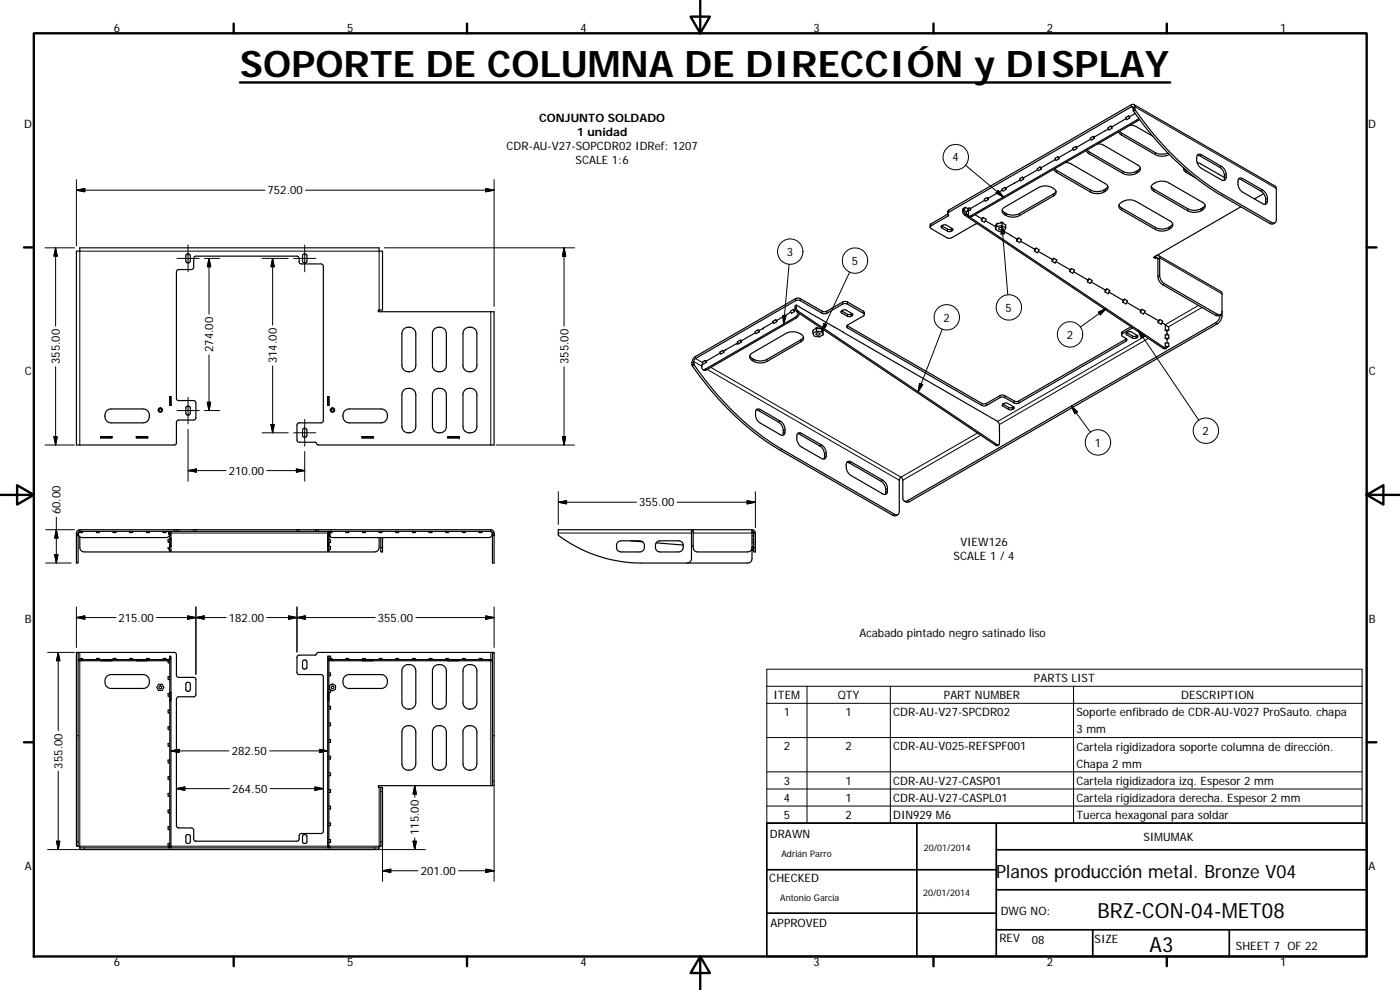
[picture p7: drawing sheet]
<svg xmlns="http://www.w3.org/2000/svg" width="420mm" height="297mm" viewBox="0 0 420 297" stroke-linecap="round" stroke-linejoin="round" font-family="sans-serif">
<g fill="none" stroke="#000" stroke-width=".36">
<path d="M331.7 39.2h.1M331.7 39.2l-3.3 1.9M332.6 38.7l-.9 .5M333.3 37.8l-.8 .6 .3 .6 .9-.5M333.3 37.8l.4 .3M333.3 37.8l.4 .7M333.7 38.1v.4M335.8 39.5l.3 .7 .5 .3 10.1 5.9a4.3 4.3 0 0 0 4.2-.1M336 39.4l10.7 6.4a4.4 4.4 0 0 0 3.8 .1M337.9 35.6l-4.2 2.5M338.7 34.8l-.9 .5 .3 .6 .9-.5M338.7 34.8l.3 .2"/>
<path d="M338.7 34.8l.3 .6M339 35v.4M339.2 37.5l1.8 .5 4.9 2.9M340.3 31.4l42.6 24.5 .1 .6v9.4a.88 .88 0 0 1-.4 .9 .88 .88 0 0 1-1-.1l-14.5-8.3a84.9 84.9 0 0 1-26.5-25.7v-.7a.65 .65 0 0 0-.3-.6 .65 .65 0 0 0-.8 0l-54.8 31.7-.3 .3v.7M340.7 34l-1.7 1M341.7 35.5l-50.4 29.2-.5 .2-.4-.3M342 35.9l-50.3 29a.84 .84 0 0 1-1.2-.2l-.6-.8v-.4M296.2 59.3l-.9 .5 .4 .6 .9-.5M296.2 59.3l.4 .2M296.2 59.3l.4 .6M296.6 59.5v.4M300.8 57l-4.2 2.5"/>
<path d="M301.6 56.2l-.9 .5 .3 .6 .9-.5M301.6 56.2l.3 .2v.4M301.6 56.2l.3 .6M304.5 54.9l-2.6 1.5M304.5 54.9h.1M306.1 54l-1.6 .9M306.8 53.1l-.8 .6 .3 .6 .9-.5M306.8 53.1l.4 .3M306.8 53.1l.4 .7M307.2 53.4v.4M311.4 50.9l-4.2 2.5M312.1 50.1l-.9 .5 .4 .6 .9-.5"/>
<path d="M312.1 50.1l.4 .2M312.1 50.1l.4 .6M312.5 50.3v.4M316.5 50.7l10.8 6.3a4 4 0 0 0 5.2-1.1M316.7 47.9l-4.2 2.4M316.9 57.4l-.8 .8-10.1 5.9a4.1 4.1 0 0 1-5.2-1.1M317.4 47l-.8 .5 .3 .7 .9-.6M317.4 47l.4 .2M317.4 47l.4 .6M317.8 47.2v.4M319.8 48.7l1.5 .4 10.4 6a1.2 1.2 0 0 1 .8 1.1 1.2 1.2 0 0 1-.8 1.2 4.4 4.4 0 0 1-4.4 .2l-10.2-5.8-.6-.6-.2-.4M322 44.8l-4.2 2.4"/>
<path d="M322.8 44l-.9 .5 .3 .6 .9-.5M322.8 44l.3 .2M322.8 44l.3 .6M323.1 44.2v.4M326.3 45l10.7 6.4a4.1 4.1 0 0 0 5.2-1.1M327.4 41.7l-4.3 2.5M328.1 40.9l.3 .2M328.1 40.9l-.9 .5 .3 .6 .9-.5M328.1 40.9l.3 .6M328.4 41.1v.4M329.5 43.1l1.5 .4 10.4 6a1.2 1.2 0 0 1 .9 1.1 1.2 1.2 0 0 1-.9 1.2 4.4 4.4 0 0 1-4.4 .2l-10.2-5.9-.6-.5-.2-.5M345.5 55.9l.8 .9 10.2 5.8a4 4 0 0 0 5.1-1.1"/>
<path d="M345.8 55.4a4.3 4.3 0 0 1 4.9-.6l10.2 5.9a1.21 1.21 0 0 1 .8 1.1 1.21 1.21 0 0 1-.8 1.2 4.3 4.3 0 0 1-4.4 .2l-10.2-5.8a1.2 1.2 0 0 1-.5-2zM355.2 50.4l.4 1 3.1 1.9M355.3 50.5l.9 .8M359.3 48.8l.9 .3 7.3 4.2M359.3 46.6l.7 .1 6.1 3.5a3.3 3.3 0 0 1 1.2 4M359.5 46.4l.6-.2 .5 .2 6 3.5a3.1 3.1 0 0 1 1.1 4.1l-.9 .1-6.2-3.6a3.2 3.2 0 0 1-1.1-4.1zM371.7 53.7l.7 .2 6 3.4a3.3 3.3 0 0 1 1.3 4M371.8 53.5l.7-.1 .4 .2 6.1 3.4a3.3 3.3 0 0 1 1.2 4l-.5 .3-.5-.1-6.3-3.5a3.3 3.3 0 0 1-1.1-4.2zM379.2 58.1l-2.7 1.6M22.9 75.4h.1a.62 .62 0 0 0 .8-.1 .62 .62 0 0 0 .1-.7v-.2l89.9 .1a.61 .61 0 0 0 0 .7 .61 .61 0 0 0 .8 .2h.2v17.6h-1.3v.5h34.8v40h-52.7l-.5-.2-.5-.6-5.2-.1-.3-.6v-4.5l.3-.6h7l.4-.2 .2-.5-.1-46.7-.5-.3-6.3-.1-.3-.4-.1-1.5-.6-.3h-30.3l-.6 .5-.1 2.8-.3 .6-4.3 .1-.6 .6 .1 38.2 .3 .4 .3 .1h4.5l.5 .2 .2 .5-.1 4.8-.6 .3h-4.5l-.5 .2-.2 .5v6.2l-.4 .6h-29.6zM55.9 76.4a.73 .73 0 0 1 1.2 .3v1.7a.68 .68 0 0 1-.6 .5 .68 .68 0 0 1-.7-.5zM90.9 76.4a.71 .71 0 0 1 1.2 .3v1.7a.67 .67 0 0 1-.7 .5 .67 .67 0 0 1-.6-.5z"/>
<path d="M282.6 67.8l1.9 1.1h.8l.5-.3M282.6 67.8l-.2 .2 .1 .3 1.9 1.1a1.13 1.13 0 0 0 1.6-.6l-.2-.2M282.6 67.8l.7-.4 .6 .1 1.9 1.1M284.4 64.2l-5.1 3-.2 1M289.3 62.5v1l.6 .9 59.7 40h.4l.2-.2M289.3 62.5l-.4 .2v.9l.6 1 59.6 39.9 .5 .2 .4-.3M289.8 62.2l.8 .5M289.8 62.2l-.5 .9 .6 .4M289.8 62.2l-.5 .3M289.9 63.5l.7-.1v1.4l-.2-.2M290.2 64.3l.2 .3M290.4 63.2h.1"/>
<path d="M290.5 62.9l-.2 .5M290.9 62.4l-.3 .1-.2 .9M290.9 62.4l.4 .1M290.9 62.4l.4 .6M291.3 63l-.8 .4M291.3 62.5v.5M292.6 64.4l1.9 1.2M294.5 65.6v.6M295.1 65.3l.9 .5-.6 .9-.9-.5M295.1 65.3l-.6 .9M295.1 65.3l-.6 .3M295.5 60.1l-4.2 2.4"/>
<path d="M295.7 66.2l3.1 1.8M298.9 67.6v.1M298.9 67.6l-.1 1.2M299.2 67.9l-.4 .9 1.1 .7 1.5-.3 .4-.9M299.2 67.1l-.3 .6v-.1M299.2 67.1v.8M299.7 68.5a.63 .63 0 0 1 .7-.3 .63 .63 0 0 1 .5 .5 .65 .65 0 0 1-.7 .2 .65 .65 0 0 1-.5-.4zM300.7 67.7l1.1 .6M300.7 66.7l-1.5 .4M300.7 66.7v1M300.7 67.7l-1.5 .2M300.7 66.7l1.1 .8v.8"/>
<path d="M301 69.3l-.3 .4-.5-.3M301.1 69.3l2.3 1.4M301.1 62.5l10.6-6.2a4.2 4.2 0 0 1 5.2 1v.7l-.5 .7-10.4 6a3.9 3.9 0 0 1-5.3-1.3zM303.4 70.6l1.7 1.1M305.1 71.7v.6M305.7 71.4l.9 .5-.6 .9-.9-.5M305.7 71.4l-.6 .9M305.7 71.4l-.6 .3M306.3 72.4l4.2 2.3M310.5 74.7v.7M311 74.4l-.5 1M311 74.4l-.5 .3"/>
<path d="M311 74.4l.9 .6-.5 .9-.9-.5M311.6 75.4l4.2 2.4M315.8 77.8v.6M316.3 77.5l-.5 .9M316.3 77.5l-.5 .3M316.3 77.5l.9 .5-.6 .9-.8-.5M316.9 78.5l4.1 2.4M335.8 61.5l.8 .9 10.1 5.8a4.1 4.1 0 0 0 5.2-1M336.1 61.1a4.3 4.3 0 0 1 4.9-.6l10.1 5.8a1.32 1.32 0 0 1 .9 1.5 1.32 1.32 0 0 1-1.3 1.1 4.3 4.3 0 0 1-4 0l-10.1-5.9a1.19 1.19 0 0 1-.5-1.9zM346.7 76.9v.6M347 76.7a.68 .68 0 0 1 .7 0 .68 .68 0 0 1 .3 .7v5.3a3.1 3.1 0 0 0 1.4 2.4l15.9 9.2a.86 .86 0 0 0 1 .1 .86 .86 0 0 0 .4-.9M347.7 76.7l18.7 10.8 .3 .4v6.8a3.1 3.1 0 0 1-1.4 2.5l-92.4 53.3-.6 .2-.9-.4"/>
<path d="M372.4 62l-26.2 15.2 .5 .3 .5-.2 .3 .4v5.3a3.1 3.1 0 0 0 1.4 2.4l15.9 9.2 .9 .2 .6-.4M382.6 66.8l-.7 .4-.8-.1-14.5-8.4a84.5 84.5 0 0 1-26.5-25.7l-.1-.9-.3-.1-55 31.7a.59 .59 0 0 0 0 1l-5.3 3.1-.3 .3 .2 .4 4.9 2.9 .8 .1 7.6-4.2 .7-.2M121.1 98.9a2.13 2.13 0 0 1 2.2-.7 2.13 2.13 0 0 1 1.5 1.9v9.5a2.09 2.09 0 0 1-2.1 1.9 2.09 2.09 0 0 1-2.1-1.9v-9.5zM130.2 98.9a2.14 2.14 0 0 1 2.3-.7 2.14 2.14 0 0 1 1.5 1.9v9.5a2.09 2.09 0 0 1-2.1 1.9 2.09 2.09 0 0 1-2.1-1.9v-9.5zM139.4 98.9a2.13 2.13 0 0 1 2.3-.7 2.13 2.13 0 0 1 1.4 1.9v9.5a2.09 2.09 0 0 1-2.1 1.9 2.09 2.09 0 0 1-2.1-1.9v-9.5zM226.7 99.8l-4.2 2.5M227.4 99l-.8 .5 .3 .6 .9-.5M227.4 99l.4 .2M227.4 99l.4 .6M227.8 99.2v.4M229.1 98.5l-1.3 .7M232 96.7l-3 1.8"/>
<path d="M232.8 95.9l-.9 .5 .3 .6 .9-.5M232.8 95.9l.3 .2M232.8 95.9l.3 .6M233.1 96.1v.4M237.4 93.7l-4.3 2.4M238.1 92.9l-.9 .5 .3 .6 .9-.5M238.1 92.9l.3 .2M238.1 92.9l.3 .6M238.4 93.1v.4M238.7 92.9l-.3 .2M239 91.5l-.4 .2v.9l.6 1 59.6 40 .6 .1M239 91.5v1.1l.6 .8 59.7 40.1 .6-.1v-1.2"/>
<path d="M239 91.5l11.4 6.7M239.3 93.6v.1M239.6 93.9l-1 1.3-26.9 15.6a.82 .82 0 0 1-1-.3 .82 .82 0 0 1 0-1M240 94.1l-1 1.3-27 15.6-.6 .1-.5-.3M245.1 99.3l-1.1 .7 .4 .9 1.5 .2 1.1-.6M245.1 98.3l-1.1 .8v.9M245.1 98.3v1M245.1 99.3l1.5 .3M245.1 98.3l1.5 .4M246.6 98.7v.9M246.6 99.6l.4 .9M246.6 98.7l.3 .5"/>
<path d="M246.9 99.2l.1 1.3M246.9 99.2v.1M250.4 98.1l2.7 1.6M250.4 98.1v.1M252.6 93.3l.6-.3h.6l1.9 1.1M252.6 93.3l1.9 1.1h.6l.6-.3M252.6 93.3l-.2 .2v.3l1.9 1.1a1.03 1.03 0 0 0 1.6-.7l-.2-.1M253.1 99.7l46.1 26.6 .7 .9v2M254.2 97.7l41 23.5 .9-.2 4.6-2.5 .8 .2 3 1.7h1.1l32.5-18.8M259.4 94.4v-.7l-.3-.3-5.2-2.9-1 .1-4.9 2.9h-.7l-7.1-3.9-1-.1-30.5 17.5a2.39 2.39 0 0 0-.9 2.8 86.9 86.9 0 0 0 26.4 25.3l33.7 19.5 .7 .2 .9-.4M321 80.9v.6M321.6 80.6l.9 .5-.6 .9-.9-.5"/>
<path d="M321.6 80.6l-.6 .9M321.6 80.6l-.6 .3M322.2 81.5l4.2 2.4M326.4 83.9v.7M326.9 83.6l-.5 1M326.9 83.6l-.5 .3M326.9 83.6l.9 .5-.6 1-.8-.5M327.5 84.6l4.2 2.4M331.7 87v.6M332.2 86.7l.9 .5-.5 .9-.9-.5M332.2 86.7l-.5 .9M332.2 86.7l-.5 .3"/>
<path d="M332.8 87.7l4.2 2.4M337 90.1v.6M337.5 89.8l.9 .5-.5 .9-.9-.5M337.5 89.8l-.5 .9M337.5 89.8l-.5 .3M338.1 99.8l2.1 1.1 1.1-.3M338.1 99.8l-.2 .2 .1 .3 1.9 1.2a1.13 1.13 0 0 0 1.6-.7l-.2-.2M338.1 99.8l1.1-.3 2.1 1.1M338.1 90.7l4.2 2.4M339.4 98l-2.6 1.6-.2 .9M342.3 93.1v.6M342.8 92.8l.9 .5-.6 1-.8-.6"/>
<path d="M342.8 92.8l-.5 .9M342.8 92.8l-.5 .3M343.4 93.8l4.2 2.4M347.6 96.2v.6M348.1 95.9l.9 .5-.5 .9-.9-.5M348.1 95.9l-.5 .9M348.1 95.9l-.5 .3M348.7 96.8l1 .6M349.7 97.4l1.1 .8v.8M349.7 97.4v1.6M349.7 99h1.1M349.7 99l.5 .3"/>
<path d="M350.2 99.3v.9M350.8 99l-.6 .3M366.2 94.5a3.1 3.1 0 0 1-1.4 2.3l-92.4 53.4a.86 .86 0 0 1-1 .1 .86 .86 0 0 1-.5-.9v-5.6a.48 .48 0 0 0-.5-.6 .48 .48 0 0 0-.5 .6v9.7a.86 .86 0 0 1-.4 .9 .86 .86 0 0 1-1-.1l-33.8-19.5a84.2 84.2 0 0 1-26.5-25.7l.1-1 .4-.5 30.1-17.4 .6-.2 .8 .2 6.5 3.8 .6 .1 .8-.1 4.8-2.8 1-.1 5.5 3.2-.1 .4-5 2.9-.2 .4 .2 .4 40.3 23.2 1.3 .1 4.8-2.6 .8 .2 3 1.7 .7 .1 32.7-18.7 .3-.7-1.4-.9-.2-.5 3.3-1.9M50.9 119h.4v2.6h-.4zM51 119h.3v2.5l-.3 .1zM98.3 119h.4v2.6h-.4zM98.7 119v2.6M121.1 117.2a2.14 2.14 0 0 1 2.2-.6 2.14 2.14 0 0 1 1.5 1.8v9.6a2.1 2.1 0 0 1-2.1 1.9 2.1 2.1 0 0 1-2.1-1.9v-9.6zM130.4 117a2.12 2.12 0 0 1 2.2-.4 2.12 2.12 0 0 1 1.4 1.8v9.6a2.1 2.1 0 0 1-2.1 1.9 2.1 2.1 0 0 1-2.1-1.9v-9.6l.2-.9zM139.6 117a2.12 2.12 0 0 1 2.2-.4 2.12 2.12 0 0 1 1.3 1.8v9.6a2.1 2.1 0 0 1-2.1 1.9 2.1 2.1 0 0 1-2.1-1.9v-9.6l.2-.6zM211.5 108.2l-.5 .3-.3 1M211.5 108.2l.4 .2"/>
<path d="M211.5 108.2l.4 .6M211.9 108.8l-1.2 .7M211.9 108.4v.4M216.1 105.9l-4.2 2.5M216.9 105.1l-.9 .5 .3 .6 .9-.5M216.9 105.1l.3 .2M216.9 105.1l.3 .6M217.2 105.3v.4M217.7 105.1l-.5 .2M217.7 105v.1M221.5 102.9l-3.8 2.2M222.2 102l.3 .3"/>
<path d="M222.2 102l-.9 .6 .3 .6 .9-.5M222.2 102l.3 .7M222.5 102.3v.4M225.3 106.2l10.6-6.2a4.1 4.1 0 0 1 5.2 1.1v.6l-.5 .7-10.4 6a4.1 4.1 0 0 1-5.2-1v-.7zM241.1 101.1l-.7 .9-10.2 5.8a4 4 0 0 1-5.2-1.1M244.9 100.1a.65 .65 0 0 1 .6-.2 .65 .65 0 0 1 .6 .5 .73 .73 0 0 1-1.2-.3zM349.7 103.9v-1h1.1v1M349.7 101.5v-1h1.1v1M349.7 103.9h1.1M349.7 103.9l.5 .3 .6-.3M349.7 101.5h1.1M349.7 101.5l.5 .3 .6-.3"/>
<path d="M350.2 100.1l.1 .4M350.2 100.2h.1M350.3 101.8v1.1M30.2 131h3.4v.4h-3.4zM31.9 123.4l.8-.6 .6-.1h9.7a2.1 2.1 0 0 1 1.8 2.1 2.1 2.1 0 0 1-1.8 2.1h-9.7a2.14 2.14 0 0 1-1.4-3.5zM33.6 131v.4h-3.4v-.4h3.4M40.9 131h3.4M40.9 131h3.4v.4h-3.4zM40.9 131v.4h3.4v-.4M55.9 122.1a.71 .71 0 0 1 1.2 .3v1.6a.68 .68 0 0 1-.6 .5 .68 .68 0 0 1-.7-.5zM91 128.6a.67 .67 0 0 1 1.1 .4v1.7a.68 .68 0 0 1-.7 .5 .68 .68 0 0 1-.6-.5v-1.7zM103.4 123.4l.7-.6 .7-.1h9.6a2.1 2.1 0 0 1 1.9 2.1 2.1 2.1 0 0 1-1.9 2.1h-9.6a2.12 2.12 0 0 1-1.8-1.3 2.12 2.12 0 0 1 .4-2.2z"/>
<path d="M108.7 131h3.3v.4h-3.3zM112 131h-3.3v.4h3.3M134.4 131h3.4M134.4 131h3.4v.4h-3.4zM134.4 131v.4h3.4M226.9 123l6.7 3.6a3.3 3.3 0 0 1 1.3 4M227.1 122.8l.8-.1 6.3 3.6a3.2 3.2 0 0 1 1.1 4.2l-.9 .1-6.2-3.7a3.2 3.2 0 0 1-1.1-4.1zM239.3 130.1l6.7 3.7a3.3 3.3 0 0 1 1.2 4M239.3 130.1l.5-.3 .5 .1 6.3 3.6a3.2 3.2 0 0 1 1 4.1l-.8 .1-6.3-3.6a3.4 3.4 0 0 1-1.2-4zM254.2 138.7l.7 .2 9.5 5.5a3.3 3.3 0 0 1 1.2 4M254.3 138.6l.6-.2 .5 .2 9.5 5.5a3.1 3.1 0 0 1 1 4.2h-.7l-9.8-5.6a3.2 3.2 0 0 1-1.1-4.1zM299.4 133.7h-.3"/>
<path d="M299.8 133.5l-.4 .2M299.9 132.2l.1 .1M299.9 129.2h.1M299.9 129.2l.1 3.1M300 132.3h-.1M301 121.2l1.8 1.1 .5 .1 .9-.3M301 121.2l-.1 .6 1.9 1.1a1.13 1.13 0 0 0 1.6-.7l-.2-.1M301 121.2l1.2-.2 2 1.1M23.9 159.4v.1M24.1 159.4l-.4 .3M24.2 159.4h.1M24.8 159.4v.4h-1.1l.5-.4-.5 .4"/>
<path d="M28.9 159.4v.4h.9v-.4M33.9 159.4v.4h.9v-.4M38.9 159.4v.4h.9v-.4M44 159.4v.4h.8v-.4M48.9 159.4v.4h.9v-.4M50.3 159.4l.3 .1M50.5 159.4v.1M50.6 159.5l.4 .6-.4-.6v.9h.3v.2l-.5 .6-.5 .1h-25.3a1.06 1.06 0 0 1-.9-1.5M50.7 159.6l.2 .4M50.9 159.9h.1M51 160v5.2M51 159.4v.6"/>
<path d="M51.3 159.4v5.8h-.3M52.9 158.9h5.9M52.9 158.9v.5h-29M52.9 158.9h-29a1.24 1.24 0 0 0-1 1.7v8.3h.5v-9l.5-.5M52.9 159.4h5.9M58.8 159.4h30.3M58.8 158.9v.5M58.8 158.9h30.3M89.1 158.9h58.2a1.21 1.21 0 0 1 1 1.7v8.3h-.5v-9l-.4-.5h-58.3M89.1 158.9v.5M98.4 159.4v5.8h.3v-5.2M98.7 159.4v.6"/>
<path d="M99 159.8v1.2l-.3-.7 .3 .7M99.2 159.5l.2-.1-.4 .3M99.2 159.4l-.5 .5M99.3 159.4l-.1 .1M99.4 159.4h-.1M99.6 159.4v.4h-.8M103.8 159.4v.4h.8v-.4M108.8 159.4v.4h.8v-.4M113.8 159.4v.4h.8v-.4M118.8 159.4v.4h.8v-.4M123.8 159.4v.4h.8v-.4M128.8 159.4v.4h.8v-.4"/>
<path d="M133.8 159.4v.4h.8v-.4M138.8 159.4v.4h.8v-.4M143.8 159.4v.4h.8v-.4M147.1 159.4a.96 .96 0 0 1 .6 1.1 .96 .96 0 0 1-.9 .8h-47.1l-.6-.2-.4-.8M207.5 158.9v8.7a1.3 1.3 0 0 1-1.3 1.3M207.5 159.4h.5M208 158.9v5.4a1.3 1.3 0 0 0 1.4 1.3h15a1.3 1.3 0 0 0 1.3-1.3M225.7 158.9l.6 .3 .4 .5v5.9h-.5v-5.7M225.7 158.9h-58.2v1.5a40.1 40.1 0 0 0 25 8.5h31.9a1.3 1.3 0 0 0 1.3-1.3v-2.4l.4-.3M225.7 158.9v5.9h.5l-.4 .3-.4 .1M225.7 159.4l.5 .5M225.7 159.4l.5 .7z"/>
<path d="M225.7 159.4v.1M226 159.7l.1 .1M23.9 161.1v3.2a1.3 1.3 0 0 0 1.4 1.3h87.1a1.3 1.3 0 0 0 1.4-1.3v-3M50.9 160l.1 .1M51 164.4h-.5l.5 .8M51 161.4v.5h-.5v.8h.4l.1 1.3M51 160.1h.1M51.3 164h.1M51.3 161.4v2.6M98.3 161.4l.1 2.6M98.3 161.4h.1M98.7 160.3h.1"/>
<path d="M98.7 161.4v.5M98.7 164h.5v.8h-.5M98.7 161.9h.5v.9h-.5M98.7 160.8h.1M98.7 162.8v1.2M114.3 161.3v4.3h.5v-4.3M185.4 162.6l1-.3h5.6a1.7 1.7 0 0 1 1.4 1.6 1.7 1.7 0 0 1-1.4 1.7h-5.6a1.73 1.73 0 0 1-1.4-1.2 1.73 1.73 0 0 1 .4-1.8zM189.2 162.3l3.7 .3M196.9 162.9l8.2 .6M197.1 162.6l.9-.3h5.7a1.7 1.7 0 0 1 1.4 1.6 1.7 1.7 0 0 1-1.4 1.7h-5.7a1.74 1.74 0 0 1-.9-3zM207.5 163.7l.5 .1M225.7 160.8h.5"/>
<path d="M225.7 162.8h.5M225.7 164h.5M225.7 161.9h.5M22.9 195.7h.5v58.2h-.5zM23.4 195.7h29.1l.4 .7v6.2l.2 .4 .5 .2h4.5l.7 .5v4.7l-.2 .5-.3 .2h-4.7l-.6 .5-.1 38.1 .2 .5 .5 .2 4.2 .1 .3 .6 .1 2.8 .4 .5h30.5l.6-.3 .1-1.5 .3-.5h6.3l.4-.2 .2-.5v-46.5l-.6-.5-7-.1-.3-.6v-4.4l.2-.5 .5-.2h4.9l.4-.6 .5-.3h52.2M23.7 197.9l.5-.3h.6v.3M28.9 197.9v-.3h.9v.3M30.2 198.2h3.4M33.6 197.9h-3.4M33.6 197.9h.1M33.9 197.9v-.3h.9v.3M38.9 197.9v-.3h.9v.3"/>
<path d="M40.9 198.2h3.4M40.9 197.9h3.1v-.3h.8v.3M48.9 197.9v-.3h.9v.3M50.5 198.2v.7h.5M50.9 197.9h.1M50.9 197.9h-27.3v.3h27.4M51 197.6l-.4 .3M51 197.5v-.6h.3v57.5M51 197.5v56.4M91 198.2a.67 .67 0 0 1 1.1 .4v1.6a.68 .68 0 0 1-.7 .5 .68 .68 0 0 1-.6-.5v-1.6zM98.7 197.6l.3 .3h47.8a.59 .59 0 0 1 .9 .3h-49M98.7 197.9h.2"/>
<path d="M98.7 197.5v-.6h-.3v57.5M98.7 197.5v56.9M98.7 196.9h.5v.8M98.9 197.7h.2M98.9 197.8l.7-.2v.3M103.8 197.9v-.3h.8v.3M108.7 197.9l.1-.3h.8v.3M108.7 198.2h3.3M112 197.9h.1M113.8 197.9v-.3h.8v.3M118.8 197.9v-.3h.8v.3M123.8 197.9v-.3h.8v.3"/>
<path d="M128.8 197.9v-.3h.8v.3M130.4 199.8a2.13 2.13 0 0 1 2.2-.3 2.13 2.13 0 0 1 1.4 1.8v9.6a2.09 2.09 0 0 1-2.1 1.9 2.09 2.09 0 0 1-2.1-1.9v-9.6l.1-.7zM133.8 197.9v-.3h.8v.3M134.4 198.2h3.4M137.8 197.9h.1M138.8 197.9v-.3h.8v.3M139.6 199.8a2.14 2.14 0 0 1 3.5 1.5v9.6a2.09 2.09 0 0 1-2.1 1.9 2.09 2.09 0 0 1-2.1-1.9v-9.6l.2-.7zM143.8 197.9v-.3h.8v.3M147.8 195.7h.5v40h-.5zM32.2 202.8l1.1-.4h9.7a2.1 2.1 0 0 1 1.8 2.1 2.1 2.1 0 0 1-1.8 2.1h-9.7a2.13 2.13 0 0 1-1.8-1.5 2.13 2.13 0 0 1 .7-2.3zM47.6 205.3h1.1l.5 .9-.5 1h-1.1l-.6-1zM50.9 207.7h.1"/>
<path d="M51 208.1h-.5v.8h.4l.1 1.4M51 218.1h-.5v.8h.5M51 213.1h-.5v.8h.5M51 203.1h-.5v.8h.5M51.3 207.7v2.6M55.9 204.9a.73 .73 0 0 1 1.2 .4v1.6a.68 .68 0 0 1-.6 .5 .68 .68 0 0 1-.7-.5zM98.4 207.7v2.6M98.7 211.9h.5v.8h-.5M98.7 201.9h.5v.8h-.5M98.7 216.9h.5v.8h-.5M98.7 206.9h.4M98.7 207.7v2.6"/>
<path d="M98.9 205.7l.9-.5 .9 .5v1.1l-.9 .5-.9-.5zM99.2 206.9v.8h-.5M103.6 202.8l1.2-.4h9.6a2.1 2.1 0 0 1 1.9 2.1 2.1 2.1 0 0 1-1.9 2.1h-9.6a2.11 2.11 0 0 1-1.9-1.5 2.11 2.11 0 0 1 .7-2.3zM121.1 200.1a2.14 2.14 0 0 1 2.2-.6 2.14 2.14 0 0 1 1.5 1.8v9.6a2.09 2.09 0 0 1-2.1 1.9 2.09 2.09 0 0 1-2.1-1.9v-9.6zM121.1 218.4a2.14 2.14 0 0 1 2.2-.6 2.14 2.14 0 0 1 1.5 1.8v9.6a2.09 2.09 0 0 1-2.1 1.9 2.09 2.09 0 0 1-2.1-1.9v-9.6zM130.2 218.4a2.15 2.15 0 0 1 2.3-.6 2.15 2.15 0 0 1 1.5 1.8v9.6a2.09 2.09 0 0 1-2.1 1.9 2.09 2.09 0 0 1-2.1-1.9v-9.6zM139.4 218.4a2.14 2.14 0 0 1 2.2-.6 2.14 2.14 0 0 1 1.5 1.8v9.6a2.09 2.09 0 0 1-2.1 1.9 2.09 2.09 0 0 1-2.1-1.9v-9.6zM51 228h-.5v.9h.5M51 238.1h-.5v.8h.5M51 233.1h-.5v.8h.5M51 223.1h-.5v.8h.5M98.7 231.9h.5v.8h-.5"/>
<path d="M98.7 221.9h.5v.8h-.5M98.7 226.9h.5v.8h-.5M98.7 236.9h.5v.8h-.5M114.3 236.2h.5v17.7h-.5zM147.8 235.7h-34.3v.5h.8M23.4 253.9a.36 .36 0 0 1 .5 0 .36 .36 0 0 1 0 .5M23.9 254.4h89.9v.5h-89.9zM51 248.1h-.5v.8h.5M51 253.1h-.5v.6l.2 .4M51 243.1h-.5v.8h.5M51 253.9v.5v-.4M51 253.9l-.5 .5"/>
<path d="M56 250.5a.72 .72 0 0 1 1.1 .4v1.7a.68 .68 0 0 1-.6 .5 .68 .68 0 0 1-.7-.5v-1.7zM91 250.5a.71 .71 0 0 1 1.1 .4v1.7a.67 .67 0 0 1-.7 .5 .67 .67 0 0 1-.6-.5v-1.7zM98.7 251.9h.5v.9h-.5M98.7 241.9h.5v.8h-.5M98.7 246.9h.5v.8h-.5M98.7 253.9l.5 .5M114.3 253.9a.36 .36 0 0 0-.5 0 .36 .36 0 0 0 0 .5"/>
<circle cx="48.1" cy="123" r=".67"/>
<circle cx="48.1" cy="123" r=".42"/>
<circle cx="99.8" cy="123" r=".67"/>
<circle cx="99.8" cy="123" r=".42"/>
<circle cx="48.1" cy="206.2" r=".42"/>
<circle cx="99.8" cy="206.2" r=".41"/>
</g>
<g fill="none" stroke="#000" stroke-width=".3">
<path d="M336.6 39.9v.6M339.5 31.4v.6l.6 .4 .5-.4 42.4 24.5M340.6 32.7l-.5 .3M340.7 33.1l-.5 .3M341.3 35.9l.3 .3M22.9 57.1h56.6M22.9 57.1l2.6-.5v1zM22.9 53.9v19.9M145.8 56.6l2.5 .5-2.5 .5zM148.3 57.1h-56.6M148.3 53.9v38M289.8 49.6l11.4 9.5"/>
<path d="M299.6 57.1l1.6 2-2.3-1.2zM316.1 58.2v.6M317.2 51.2v.6M326.8 45.6v.5M327.3 57v.6M331.3 57v.6M331.7 56.8v.6M337 51.4v.6M341 51.4v.6M341.4 51.2v.6M346.3 56.8v.6M346.7 45.8v.6"/>
<path d="M350.7 46.1v.3M356 51.2v.6M360.6 46.4l-.6 .3M366.6 49.9l-.5 .3M367.1 58.4l-.5 .3M368 52.3l-.5 .3M368 53.1l-.5 .4M372.9 53.6l-.5 .3M379 57l-.6 .3M380.4 59.5l-.6 .3M13.5 74.4h8.9M16.7 74.4v23.5"/>
<path d="M16.7 74.4l.5 2.5h-1zM53.1 77.5h6.7M56.4 73.5v8M61.4 77.5h4.5M62.7 77.5v16.8M62.7 77.5l.5 2.5h-1zM78.6 77.5h7.9M81.8 77.5l.5 2.5h-1zM81.8 77.5v20.1M88.1 77.5h6.7M91.4 73.5v8M115.4 74.4h57.1"/>
<path d="M169.3 74.4v23.5M169.3 74.4l.5 2.5h-1zM236.8 79.3l-1.6 17.9M279.4 67.2v.6M282.6 67.8v.6M284.4 68.8v.6M284.6 64.4v.4M284.7 63.1v.6M285.4 68.8v.6M285.8 68.6v.6M289.3 63.2l-.4 .2M289.9 64.4l-.4 .2"/>
<path d="M291.3 64.7l.4 .2M300.7 67.7l1.8 20.8M300.7 67.7l.7 2.4-1 .1zM301.6 63.8v.6M302 64.1v.6M306 64.1v.6M336.6 62.4v.6M346.7 68.2v.7M347 76.7v.7l.5 .3 .5-.3 18.7 10.8M350.7 68.2v.7M351.1 68v.6M356.5 62.6v.6"/>
<path d="M360.5 62.6v.6M360.9 62.4v.6M380.4 60.3l-.6 .3M381.6 66.7l-.5 .4M113.8 93v-17.6h-89.9v58.1M147.3 93.5v40M234.9 94.6l1 .1-.7 2.5zM238.6 95.2l.4 .2M238.8 89.6v.6M239 92.2l-.4 .2M239.6 93.4l-.4 .2M240.2 89.6v.6"/>
<path d="M246.7 93.4v.6M247.2 97.1l.9 .4-1.5 2.1zM248.1 93.4v.6M252.6 93.3v.6M252.9 90.6v.6M254.3 90.6v.6M254.3 97.8v.6M254.3 94.3v.6M255 81.6l-8.4 18M255.4 94.3v.6M255.7 94.1v.6M259.1 93.4v.6"/>
<path d="M282.8 98.7l-7.2 18.8M329.6 93.6l2.3-1-1.7 1.9zM331.9 92.6l-7.7 5.5M336.9 99.5v.6M338.1 99.8v.6M341.6 99l18.2 27.1M341.6 99l1.8 1.8-.9 .6zM348 82.7l-.5 .3M349.4 85.1l-.5 .3M359.7 91.6l-10 5.8M360.8 92.2l-10.2 5.9M364.8 96.8l.5 .4"/>
<path d="M365.3 94.3l-.5 .3M366.3 94.4l.4 .3M16.7 110v23.5M56.4 119.2v8M62.7 106.4v16.8M81.8 109.8v20.1M169.3 110v23.5M207.7 108.8l.5-.3 2.4 1.4M208.2 109.1l-.5 .3M208.3 109.5l-.5 .3M208.7 107v.6l2.2 1.2M211.7 110.8l.3 .2"/>
<path d="M212.3 110.8l57.6 33.3M213.3 110.2l57.1 33 23-13.3M225.8 107.6v.6M226.2 107.8v.6M230.2 107.8v.6M240.4 102v.6M276 115l.9 .4-1.3 2.1zM300.1 118.7v.6M301.5 118.7v.6M337.9 101.7v.7M339.9 100.8v.7M340.9 100.8v.7"/>
<path d="M341.3 100.6v.6M343.7 100.9l-44.3 25.6M344.6 101.5l-44.7 25.9M349.5 104.3l-.4 .2M13.5 133.5h8.9M16.2 131h1l-.5 2.5zM48.5 123.3a.5 .5 0 0 0-.4-.8 .5 .5 0 0 0-.4 .8M53.1 123.2h6.7M56.4 128.8v15.6M61.4 123.2h4.5M62.2 120.7h1l-.5 2.5zM78.6 129.9h7.9"/>
<path d="M81.3 127.4h1l-.5 2.5zM88.1 129.9h6.7M91.4 125.9v8M91.4 135.5v8.9M100.2 123.3a.5 .5 0 0 0-.4-.8 .5 .5 0 0 0-.5 .8M148.9 133.5h23.6M168.8 131h1l-.5 2.5zM228.2 122.9l-.6 .3M234.2 126.3l-.6 .3M234.7 134.8l-.5 .3M235.6 128.8l-.5 .3M235.6 129.6l-.5 .3"/>
<path d="M240.5 130l-.5 .3M246.6 133.5l-.6 .3M248 135.9l-.6 .3M248 136.8l-.6 .3M255.4 138.6l-.5 .3M294.4 130.6l-23.5 13.5M294.6 121v.6M296.1 121v.6M299.2 133.4l-.4 .2M301 121.2v.6M302.8 122.3v.6M303.8 122.3v.6"/>
<path d="M304.2 122.1v.6M304.4 120.3v.6M305.8 120.3v.6M321.5 121.8l5.7 7.9M321.5 121.8l1.9 1.8-.8 .5zM13.7 158.9h8.7M16.9 155.2v13.7M16.9 158.9l.5 2.5h-1zM22.9 159.9h.5M23.9 158.9v.5M51 160h47.7M52.3 158.9v.5"/>
<path d="M53.6 158.9v.5M56.4 141.2l2.6-.5v1zM58.1 158.9v.5M67.8 141.2h-11.4M80 141.2h11.4M89 140.7l2.4 .5-2.4 .5zM89.8 158.9v.5M94.6 158.9v.5M95 158.9v.5M95.6 158.9v.5M147.3 158.9v.5M147.8 159.9h.5"/>
<path d="M167.5 150.7l2.5-.5v1zM167.5 159.9h40M167.5 147.5v9.9M191 150.7h-23.5M203.2 150.7h23.5M208 159.9h17.7M224.2 150.2l2.5 .5-2.5 .5zM226.2 159.9h.5M226.7 147.5v10.8M264.9 144.1l-.5 .3M266.3 146.6l-.5 .3M266.3 147.4l-.5 .3"/>
<path d="M268.5 154.3l-.6 .3M272.4 150.2l.5 .3M13.7 168.9h7.6M16.4 166.4h1l-.5 2.5zM22.9 160.7h.5M22.9 160.4h.5M51 160.7h.3M51 165.2h.3M98.4 165.2h.3M98.4 160.7h.3M114.3 164.3h.5M147.8 160.7h.5"/>
<path d="M147.8 160.4h.5M226.2 164.3h.5M14.3 195.7h8.1M17.5 195.7v23.5M17.5 195.7l.5 2.5h-1zM22.9 185.3h11.9M22.9 182.1v12.2M22.9 185.3l2.6-.5v1zM22.9 195.9h.5M23.9 195.7v2M23.9 198.2v55.7h26.7M24.6 197.9v.3"/>
<path d="M47 185.3h20.8M49.9 197.9v.3M51 197.5h.3M56.3 184.8l2.5 .5-2.5 .5zM58.8 182.1v20.2M58.8 185.3l2.5-.5v1zM80 185.3h32.6M86.6 184.8l2.5 .5-2.5 .5zM89.1 182.1v13.5M89.1 185.3l2.5-.5v1zM98.4 197.5h.3M99.7 197.9v.3"/>
<path d="M124.8 185.3h23.5M145.8 184.8l2.5 .5-2.5 .5zM146.8 197.9v.3M147.3 195.7v2.2M147.3 198.2v37.5M147.8 195.9h.5M148.3 182.1v12.2M230.1 200.8h178.7v46.2h-178.7zM230.1 205.9h178.7M230.1 211h178.7M242.2 205.9v41.1M267.2 205.9v41.1"/>
<path d="M322.2 205.9v41.1M17.5 231.4v23.5M22.9 220.7h.5M51.3 225.3l2.5-.5v1zM51.3 225.3h17.4M52.9 236.6l2.6-.5v1zM52.9 236.6h16M80.9 225.3h17.5M81.1 236.6h15.9M94.5 236.1l2.5 .5-2.5 .5zM95.9 224.8l2.5 .5-2.5 .5zM113.8 236.2v17.7h-15.1"/>
<path d="M114.3 237.6h.5M124.5 235.7v3.5M124.5 235.7l.5 2.6h-1zM147.8 234.4h.5M147.8 220.7h.5M148.3 236v28.4M230.1 221.3h178.7M230.1 231.6h178.7M230.1 236.7h178.7M14.3 254.9h9.4M17 252.4h1l-.5 2.5zM22.9 252.6h.5"/>
<path d="M25.3 254.4v.5M51 253.7h.3M51.3 253.9h47.1M98.4 253.7h.3M112.4 254.4v.5M114.1 254.9h13.5M114.3 252.6h.5M114.8 254.2v10.2M124 252.4h1l-.5 2.5zM124.5 251.4v3.5M230.1 241.9h178.7M114.8 261.3l2.5-.5v1z"/>
<path d="M114.8 261.3h10.6M137.6 261.3h10.7M145.8 260.8l2.5 .5-2.5 .5z"/>
<circle cx="286.8" cy="47.1" r="3.8"/>
<circle cx="237.2" cy="75.5" r="3.8"/>
<circle cx="256.6" cy="78.2" r="3.8"/>
<circle cx="284.1" cy="95.2" r="3.8"/>
<circle cx="302.8" cy="92.2" r="3.8"/>
<circle cx="321.1" cy="100.3" r="3.8"/>
<circle cx="329.5" cy="132.7" r="3.8"/>
<circle cx="361.9" cy="129.2" r="3.8"/>
</g>
<g fill="#000">
<circle cx="229.1" cy="98.5" r=".18"/>
<circle cx="221.2" cy="103" r=".18"/>
<circle cx="137.8" cy="131" r=".18"/>
<circle cx="137.8" cy="131.4" r=".18"/>
<circle cx="24.2" cy="159.4" r=".18"/>
<circle cx="225.8" cy="159.5" r=".18"/>
<circle cx="226" cy="159.6" r=".18"/>
<circle cx="51" cy="165.2" r=".18"/>
<circle cx="51" cy="160.1" r=".18"/>
<circle cx="51.3" cy="165.2" r=".18"/>
<circle cx="98.4" cy="165.2" r=".18"/>
<circle cx="98.7" cy="165.2" r=".18"/>
<circle cx="98.7" cy="160.3" r=".18"/>
<circle cx="98.7" cy="197.9" r=".18"/>
<circle cx="99" cy="197.9" r=".18"/>
<circle cx="51" cy="254" r=".18"/>
</g>
<g fill="none" stroke="#000" stroke-width=".71">
<path d="M10.1 10h400.1v277h-400.1zM70.1 7.1v2.9M140.2 7.1v2.9M207.3 5h5.8l-2.9 5zM210.2 0v10M280.2 7.1v2.9M350.2 7.1v2.9M72 24.7h279.2M7.2 74.2h2.9M410.2 74.2h2.9M.2 148.5h9.9M5.1 145.6l5 2.9-5 2.9z"/>
<path d="M410.2 148.5l5-2.9v5.8zM410.2 148.5h9.9M7.2 222.7h2.9M410.2 222.7h2.9M70.1 287v2.9M140.2 287v2.9M210.2 287l2.9 5h-5.8zM210.2 287v10M280.2 287v2.9M350.2 287v2.9"/>
</g>
<path d="M230.1 247h180.1v40h-180.1zM275.2 247v40M299 255h111.2M299 247v40M230.1 274h68.9M230.1 261h68.9M299 279h111.2M299 267h111.2M327.9 279v8M368.9 279v8" fill="none" stroke="#000" stroke-width=".51"/>
<g fill="#000" stroke="#000" stroke-width=".3">
<path d="M22.9 57.1l2.6-.5v1zM145.8 56.6l2.5 .5-2.5 .5zM299.6 57.1l1.6 2-2.3-1.2zM16.7 74.4l.5 2.5h-1zM169.3 74.4l.5 2.5h-1zM300.7 67.7l.7 2.4-1 .1zM62.7 77.5l.5 2.5h-1zM81.8 77.5l.5 2.5h-1zM234.9 94.6l1 .1-.7 2.5zM247.2 97.1l.9 .4-1.5 2.1zM329.6 93.6l2.3-1-1.7 1.9zM276 115l.9 .4-1.3 2.1z"/>
<path d="M341.6 99l1.8 1.8-.9 .6zM16.2 131h1l-.5 2.5zM62.2 120.7h1l-.5 2.5zM81.3 127.4h1l-.5 2.5zM168.8 131h1l-.5 2.5zM321.5 121.8l1.9 1.8-.8 .5zM56.4 141.2l2.6-.5v1zM89 140.7l2.4 .5-2.4 .5zM167.5 150.7l2.5-.5v1zM224.2 150.2l2.5 .5-2.5 .5zM16.4 166.4h1l-.5 2.5zM16.9 158.9l.5 2.5h-1z"/>
<path d="M17.5 195.7l.5 2.5h-1zM22.9 185.3l2.6-.5v1zM56.3 184.8l2.5 .5-2.5 .5zM58.8 185.3l2.5-.5v1zM86.6 184.8l2.5 .5-2.5 .5zM89.1 185.3l2.5-.5v1zM145.8 184.8l2.5 .5-2.5 .5zM51.3 225.3l2.5-.5v1zM52.9 236.6l2.6-.5v1zM94.5 236.1l2.5 .5-2.5 .5zM95.9 224.8l2.5 .5-2.5 .5zM124.5 235.7l.5 2.6h-1z"/>
<path d="M17 252.4h1l-.5 2.5zM124 252.4h1l-.5 2.5zM114.8 261.3l2.5-.5v1zM145.8 260.8l2.5 .5-2.5 .5z"/>
</g>
<text font-size="11" x="72" y="23">SOPORTE DE COLUMNA DE DIRECCIÓN y DISPLAY</text>
<g font-size="6.3">
<text x="329.4" y="275.4">BRZ-CON-04-MET08</text>
<text x="345" y="285.6">A3</text>
</g>
<text font-size="5.5" x="298.9" y="263.4">Planos producción metal. Bronze V04</text>
<g font-size="3.5">
<text x="34.2" y="9.6">6</text>
<text x="104.2" y="9.6">5</text>
<text x="174.2" y="9.6">4</text>
<text x="244.2" y="9.6">3</text>
<text x="314.2" y="9.6">2</text>
<text x="384.2" y="9.6">1</text>
<text x="7.3" y="38.4">D</text>
<text x="161.8" y="36.6">CONJUNTO SOLDADO</text>
<text x="173.1" y="40.7">1 unidad</text>
<text x="410.6" y="38.4">D</text>
<text x="152.1" y="44.9">CDR-AU-V27-SOPCDR02 IDRef: 1207</text>
<text x="172.7" y="49.1">SCALE 1:6</text>
<text x="285.9" y="48.4">4</text>
<text x="80.3" y="58.3">752.00</text>
<text x="236.2" y="76.8">3</text>
<text x="255.6" y="79.5">5</text>
<text x="301.8" y="93.5">5</text>
<text x="283.2" y="96.5">2</text>
<text x="320.2" y="101.6">2</text>
<text x="64" y="105.7" transform="rotate(-90 64 105.7)">274.00</text>
<text x="7.4" y="112.6">C</text>
<text x="18" y="109.3" transform="rotate(-90 18 109.3)">355.00</text>
<text x="83.1" y="109" transform="rotate(-90 83.1 109)">314.00</text>
<text x="170.6" y="109.3" transform="rotate(-90 170.6 109.3)">355.00</text>
<text x="410.8" y="112.6">C</text>
<text x="360.9" y="130.5">2</text>
<text x="328.5" y="134">1</text>
<text x="68.7" y="142.5">210.00</text>
<text x="18.2" y="154.3" transform="rotate(-90 18.2 154.3)">60.00</text>
<text x="191.8" y="152">355.00</text>
<text x="288.2" y="163.9">VIEW126</text>
<text x="286.2" y="168.1">SCALE 1 / 4</text>
<text x="7.4" y="186.9">B</text>
<text x="35.6" y="186.6">215.00</text>
<text x="68.7" y="186.6">182.00</text>
<text x="113.4" y="186.6">355.00</text>
<text x="257.9" y="191.1">Acabado pintado negro satinado liso</text>
<text x="410.8" y="186.9">B</text>
<text x="232.2" y="209.7">ITEM</text>
<text x="251.4" y="209.8">QTY</text>
<text x="283.3" y="209.7">PART NUMBER</text>
<text x="310.3" y="204.6">PARTS LIST</text>
<text x="354.5" y="209.8">DESCRIPTION</text>
<text x="235.2" y="214.9">1</text>
<text x="253.7" y="214.9">1</text>
<text x="268.1" y="214.9">CDR-AU-V27-SPCDR02</text>
<text x="323.1" y="214.9">Soporte enfibrado de CDR-AU-V027 ProSauto. chapa</text>
<text x="323.1" y="220">3 mm</text>
<text x="69.6" y="226.6">282.50</text>
<text x="235.2" y="225.2">2</text>
<text x="253.7" y="225.2">2</text>
<text x="268.1" y="225.2">CDR-AU-V025-REFSPF001</text>
<text x="323.1" y="225.3">Cartela rigidizadora soporte columna de dirección.</text>
<text x="18.7" y="230.6" transform="rotate(-90 18.7 230.6)">355.00</text>
<text x="323.1" y="230.4">Chapa 2 mm</text>
<text x="69.7" y="237.9">264.50</text>
<text x="235.2" y="235.4">3</text>
<text x="253.7" y="235.4">1</text>
<text x="268.1" y="235.4">CDR-AU-V27-CASP01</text>
<text x="323.1" y="235.5">Cartela rigidizadora izq. Espesor 2 mm</text>
<text x="235.2" y="245.7">5</text>
<text x="235.2" y="240.5">4</text>
<text x="253.7" y="245.7">2</text>
<text x="253.7" y="240.5">1</text>
<text x="268.1" y="245.7">DIN929 M6</text>
<text x="268.1" y="240.6">CDR-AU-V27-CASPL01</text>
<text x="323.1" y="240.6">Cartela rigidizadora derecha. Espesor 2 mm</text>
<text x="323.1" y="245.7">Tuerca hexagonal para soldar</text>
<text x="125.7" y="250.6" transform="rotate(-90 125.7 250.6)">115.00</text>
<text x="231.1" y="251.4">DRAWN</text>
<text x="343.2" y="252.3">SIMUMAK</text>
<text x="7.4" y="261.1">A</text>
<text x="126.2" y="262.5">201.00</text>
<text x="410.8" y="261.1">A</text>
<text x="230.9" y="264.6">CHECKED</text>
<text x="300.3" y="274.5">DWG NO:</text>
<text x="231.3" y="278.2">APPROVED</text>
<text x="299.9" y="282.6">REV</text>
<text x="309.7" y="283.3">08</text>
<text x="328.5" y="283">SIZE</text>
<text x="370.9" y="285.1">SHEET 7 OF 22</text>
<text x="34.2" y="289.9">6</text>
<text x="104.2" y="289.9">5</text>
<text x="174.2" y="289.9">4</text>
<text x="244.2" y="289.9">3</text>
<text x="314.2" y="289.9">2</text>
<text x="384.2" y="289.9">1</text>
</g>
<g font-size="2.7">
<text x="234.5" y="257.1">Adrián Parro</text>
<text x="277.3" y="255.2">20/01/2014</text>
<text x="277" y="268.7">20/01/2014</text>
<text x="234.2" y="270.2">Antonio Garcia</text>
</g>
</svg>
